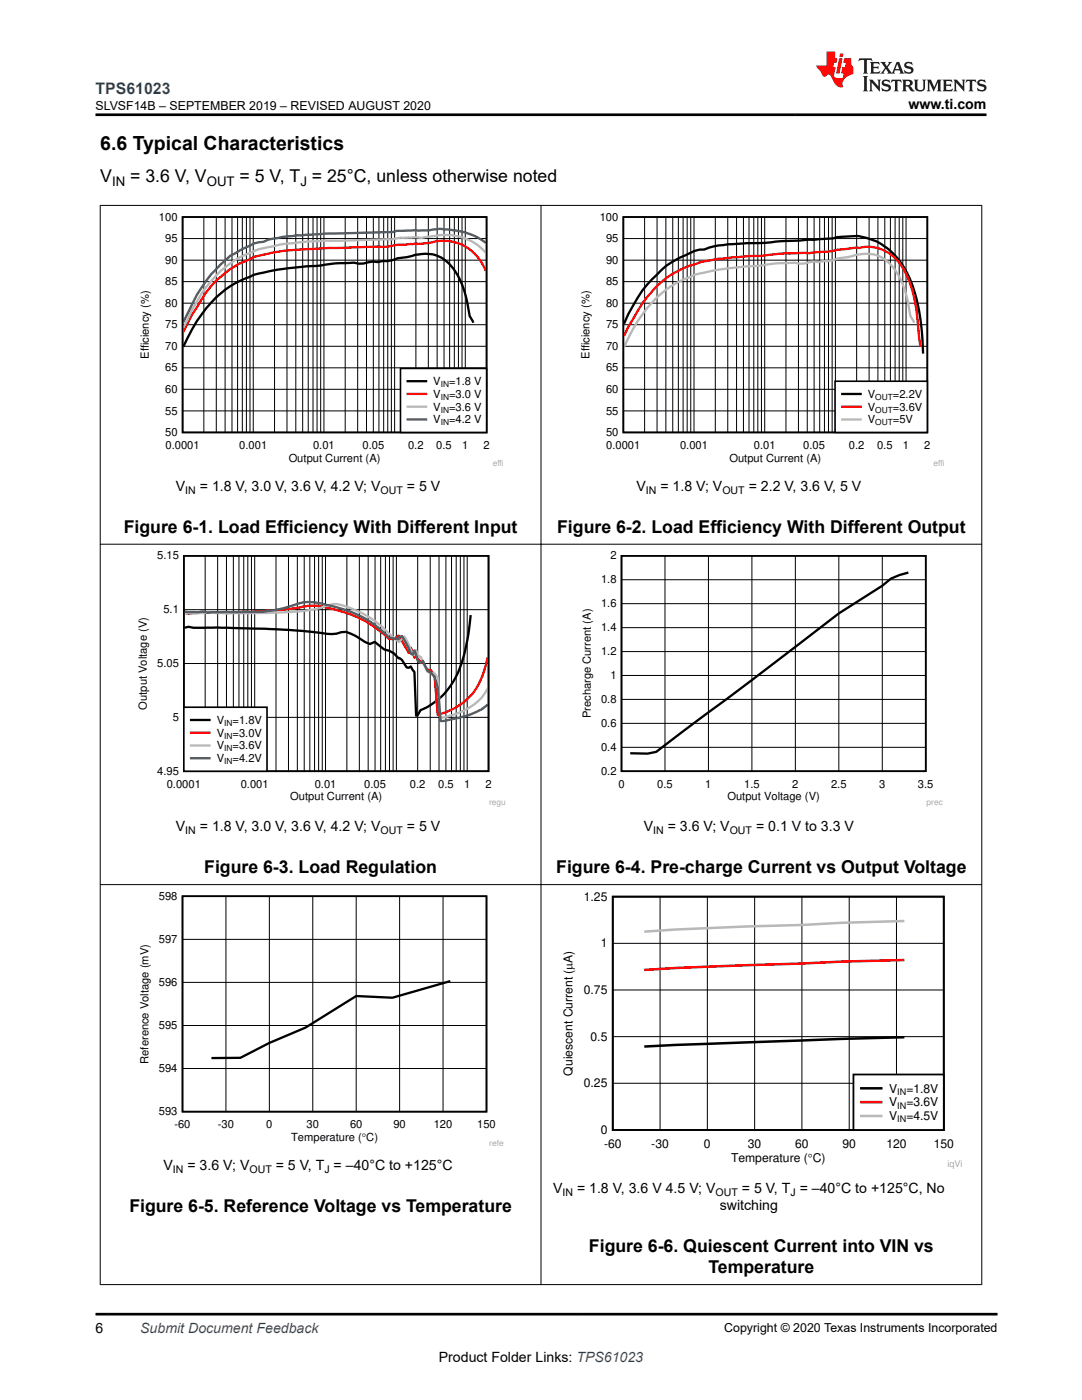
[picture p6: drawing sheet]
<svg xmlns="http://www.w3.org/2000/svg" width="216mm" height="279mm" viewBox="0 0 216 279" stroke-linecap="round" stroke-linejoin="round" font-family="sans-serif">
<path d="M36.4 43.3h60.7v43h-60.7z" fill="none" stroke="#000" stroke-width=".32"/>
<g fill="none" stroke="#000" stroke-width=".2">
<path d="M36.4 56.2h60.7M36.4 51.9h60.7M36.4 47.6h60.7M40.7 43.3v43M43.2 43.3v43M44.9 43.3v43M46.3 43.3v43M47.4 43.3v43M48.4 43.3v43M49.2 43.3v43M49.9 43.3v43M50.5 43.3v43"/>
<path d="M54.8 43.3v43M57.3 43.3v43M59 43.3v43M60.4 43.3v43M61.5 43.3v43M62.5 43.3v43M63.3 43.3v43M64 43.3v43M64.6 43.3v43M68.9 43.3v43M71.4 43.3v43M73.1 43.3v43"/>
<path d="M74.5 43.3v43M75.6 43.3v43M76.6 43.3v43M77.4 43.3v43M78.1 43.3v43M78.7 43.3v43M83 43.3v43M85.5 43.3v43M87.2 43.3v43M88.6 43.3v43M89.7 43.3v43M90.7 43.3v43"/>
<path d="M91.5 43.3v43M92.2 43.3v43M92.8 43.3v43M36.4 77.7h60.7M36.4 73.4h60.7M36.4 69.1h60.7M36.4 64.8h60.7M36.4 60.5h60.7M36.4 82h60.7"/>
</g>
<path d="M94.5 64.4l-.8-1.3a20 20 0 0 0-3.2-9.5 6.8 6.8 0 0 0-8.2-2.6l-3 .5a5.8 5.8 0 0 1-3 .6l-.9 .2-1-.1-1.9 .4a35.8 35.8 0 0 0-9.5 .5l-3.8 .3a46 46 0 0 0-8.5 1.4l-1 .5a18.8 18.8 0 0 0-9.5 7.5 34.8 34.8 0 0 0-3.6 6.4" fill="none" stroke="#000" stroke-width=".46"/>
<path d="M96.9 54.1a9.1 9.1 0 0 0-11.2-5.6l-6.5 .4a8.8 8.8 0 0 1-3.8 .3l-14.3 .5a41.7 41.7 0 0 0-10.4 1.6l-1 .5a19.8 19.8 0 0 0-10.4 9.6l-1 1.4-1.7 3.4" fill="none" stroke="#f00" stroke-width=".46"/>
<path d="M96.9 50.4l-1.3-1.3a11.2 11.2 0 0 0-9.2-2l-2.4 .4-1-.2-3.1 .1-1.7 .4-4.7 .1a182.9 182.9 0 0 0-16.2 .7l-2.8 .6a20.3 20.3 0 0 0-8.6 3.4 26.3 26.3 0 0 0-8.5 11.3l-.8 1.5" fill="none" stroke="#b8b8b8" stroke-width=".46"/>
<path d="M96.9 48.5l-1.3-1-1.3-.6a18.3 18.3 0 0 0-7.9-1.1l-2.8 .2-.6-.1-3.7 .2a6.3 6.3 0 0 1-3 .2l-2.8 .1a156.2 156.2 0 0 0-17.1 .9l-2.9 .5-.9 .5-1.9 .3-4.8 2.5a28.1 28.1 0 0 0-8.5 11.6l-.8 1.6" fill="none" stroke="#295c75" stroke-width=".46"/>
<path d="M79.9 73.5h17.2v12.8h-17.2z" fill-rule="evenodd" fill="#fff"/>
<path d="M124.4 43.3h60.6v43h-60.6zM79.9 73.5h17.2v12.8h-17.2z" fill="none" stroke="#000" stroke-width=".32"/>
<path d="M81.3 76.1h3.7M124.5 64.6a27.8 27.8 0 0 1 6.5-9.7 16.9 16.9 0 0 1 6.7-4.4l1.9-.7h.9a17.5 17.5 0 0 1 6.7-1.1l15.2-.8 3.8-.3 .9-.3 1.2-.1a11.9 11.9 0 0 1 12.3 6.6 31.6 31.6 0 0 1 3.5 13.9l.1 2.9" fill="none" stroke="#000" stroke-width=".46"/>
<path d="M81.3 78.6h3.7M124.5 67.1l.8-1.8 1-1.6a20.6 20.6 0 0 1 10.4-10.3 26.8 26.8 0 0 1 8.6-1.9l6.6-.4a49.8 49.8 0 0 1 9.5-.6l4.8-.4a39.3 39.3 0 0 1 8.1-.8 9.3 9.3 0 0 1 7 6.4 33.8 33.8 0 0 1 2.1 11.5l.3 2" fill="none" stroke="#f00" stroke-width=".46"/>
<path d="M182.4 64.4l-.7-1.3a20 20 0 0 0-3.3-9.5 6.8 6.8 0 0 0-8.1-2.6l-3 .5a5.8 5.8 0 0 1-3 .6l-1 .2-.9-.1-1.9 .4a35.8 35.8 0 0 0-9.5 .5l-3.8 .3a46 46 0 0 0-8.6 1.4l-.9 .5a18.8 18.8 0 0 0-9.5 7.5 34.8 34.8 0 0 0-3.7 6.4M81.3 81.2h3.7" fill="none" stroke="#b8b8b8" stroke-width=".46"/>
<path d="M81.3 83.7h3.7" fill="none" stroke="#295c75" stroke-width=".46"/>
<g fill="none" stroke="#000" stroke-width=".2">
<path d="M124.4 56.2h60.7M124.4 51.9h60.7M124.4 47.6h60.7M128.6 43.3v43M131.1 43.3v43M132.9 43.3v43M134.2 43.3v43M135.4 43.3v43M136.3 43.3v43M137.1 43.3v43M137.8 43.3v43M138.5 43.3v43"/>
<path d="M142.7 43.3v43M145.2 43.3v43M147 43.3v43M148.3 43.3v43M149.5 43.3v43M150.4 43.3v43M151.2 43.3v43M151.9 43.3v43M152.6 43.3v43M156.8 43.3v43M159.3 43.3v43M161.1 43.3v43"/>
<path d="M162.4 43.3v43M163.6 43.3v43M164.5 43.3v43M165.3 43.3v43M166 43.3v43M166.7 43.3v43M170.9 43.3v43M173.4 43.3v43M175.2 43.3v43M176.6 43.3v43M177.7 43.3v43M178.6 43.3v43"/>
<path d="M179.4 43.3v43M180.1 43.3v43M180.8 43.3v43M124.4 77.7h60.7M124.4 73.4h60.7M124.4 69.1h60.7M124.4 64.8h60.7M124.4 60.5h60.7M124.4 82h60.7"/>
</g>
<path d="M166.6 76.1h18.4v10.2h-18.4z" fill-rule="evenodd" fill="#fff"/>
<path d="M166.6 76.1h18.4v10.2h-18.4z" fill="none" stroke="#000" stroke-width=".32"/>
<path d="M168.1 78.6h3.6M93.9 122.8a31.4 31.4 0 0 1-3.4 13.1 13.3 13.3 0 0 1-6.6 5.8l-.6 1-.3 .1-.3-8.7-.7-1.1-.4 .3-.4-.1-1-1.5-.5-.4-.2 .1-.9-1-1-.5-.9-.3-1.9-1.5-1 .4-.9-.4a13.2 13.2 0 0 0-3.8-2l-1 .1a7.9 7.9 0 0 1-4.7 0 249.8 249.8 0 0 0-24.8-.9l-1-.2-.8 .2" fill="none" stroke="#000" stroke-width=".46"/>
<path d="M168.1 81.2h3.6M36.8 122.3l.8 .2 2.9-.3h1.9a132.2 132.2 0 0 0 17.1-.9 9.4 9.4 0 0 1 5.7 0 23.7 23.7 0 0 1 12.4 6.2l1 .1 .9-.8 2.1 3.5 .4-1.1 .7 2.1 .3-.2 .9 1 .5 .2 .9 1.3 .7 .2 .7 1.1 .6 7.8a12.6 12.6 0 0 0 9.6-9.8l.4-1.7" fill="none" stroke="#f00" stroke-width=".46"/>
<path d="M168.1 83.7h3.6M36.8 122.3h6.5a136.5 136.5 0 0 0 19.1-.6l1.9-.5a5.5 5.5 0 0 1 4.8-.2 19.9 19.9 0 0 1 8.5 5.5l2.1 1.6 1-1.1 1.6 3.5 .4 .2 .3-1 .3 1.1 .6 .3 1.4 2.9 .7 .4h.7l.6 .9 .6 8a14.1 14.1 0 0 0 8.3-4.3l1.1-1.6" fill="none" stroke="#b8b8b8" stroke-width=".46"/>
<path d="M36.7 110.9h60.8v43h-60.8z" fill="none" stroke="#000" stroke-width=".33"/>
<g fill="none" stroke="#000" stroke-width=".2">
<path d="M40.9 110.9v43M43.4 110.9v43M45.2 110.9v43M46.6 110.9v43M47.7 110.9v43M48.6 110.9v43M49.4 110.9v43M50.2 110.9v43M50.8 110.9v43M55.1 110.9v43M57.6 110.9v43M59.3 110.9v43"/>
<path d="M60.7 110.9v43M61.8 110.9v43M62.8 110.9v43M63.6 110.9v43M64.3 110.9v43M65 110.9v43M69.2 110.9v43M71.7 110.9v43M73.5 110.9v43M74.8 110.9v43M76 110.9v43M76.9 110.9v43"/>
<path d="M77.7 110.9v43M78.4 110.9v43M79.1 110.9v43M83.3 110.9v43M85.8 110.9v43M87.6 110.9v43M89 110.9v43M90.1 110.9v43M91 110.9v43M91.9 110.9v43M92.6 110.9v43M93.2 110.9v43"/>
<path d="M36.7 132.4h60.8M36.7 121.7h60.8M36.7 143.2h60.8"/>
</g>
<path d="M36.8 122.1l2.7 .1 1-.2 .9 .3 6.7-.1a31.5 31.5 0 0 0 12.4-2 20.4 20.4 0 0 1 7.6 1.3 20.3 20.3 0 0 1 9.5 5.7l1.9 .4 .2-.5 .5-.2 1 1.7 .8 1.9 .3 .1 .4-.8 .6 2.1 .6 .4 .5-.4 .9 1.9 .7 .5 .7 .8 .6 2.1 .6 6.7 3.6-.6 2.4-.7 2.1-.9 1.3-1.1" fill="none" stroke="#295c75" stroke-width=".46"/>
<path d="M36.7 141.1h16.6v12.8h-16.6z" fill-rule="evenodd" fill="#fff"/>
<path d="M36.7 141.1h16.6v12.8h-16.6z" fill="none" stroke="#000" stroke-width=".33"/>
<path d="M181.3 114.3l-1.8 .4-1.7 .8-1.8 1.4-8.6 5.5-17.4 13.3-19 14.3-1.8 .4-3.5-.1M38.1 143.7h3.7M89.9 195.8l-11.6 3.3-7.2-.3-10.1 6.3-7.3 3-5.7 3-5.8 .1" fill="none" stroke="#000" stroke-width=".46"/>
<path d="M38.1 146.2h3.7" fill="none" stroke="#f00" stroke-width=".46"/>
<path d="M38.1 148.8h3.7" fill="none" stroke="#b8b8b8" stroke-width=".46"/>
<path d="M38.1 151.3h3.7" fill="none" stroke="#295c75" stroke-width=".46"/>
<path d="M124 110.9h60.7v43h-60.7zM36.4 178.9h60.7v43h-60.7z" fill="none" stroke="#000" stroke-width=".32"/>
<g fill="none" stroke="#000" stroke-width=".2">
<path d="M124 115.7h60.7M132.7 110.9v43M141.4 110.9v43M150 110.9v43M158.7 110.9v43M167.4 110.9v43M176 110.9v43M124 139.6h60.7M124 134.8h60.7M124 130h60.7M124 125.3h60.7M124 120.5h60.7"/>
<path d="M124 149.1h60.7M124 144.4h60.7M45.1 178.9v43M53.7 178.9v43M62.4 178.9v43M71.1 178.9v43M79.7 178.9v43M88.4 178.9v43M131.7 178.9v46.6M141.1 178.9v46.6M150.6 178.9v46.6M160 178.9v46.6"/>
<path d="M169.5 178.9v46.6M178.9 178.9v46.6M36.4 196.1h60.7M36.4 187.5h60.7M122.3 197.6h66M122.3 188.3h66M36.4 213.2h60.7M36.4 204.7h60.7M122.3 216.2h66M122.3 206.9h66"/>
</g>
<path d="M122.3 178.9h66v46.6h-66z" fill="none" stroke="#000" stroke-width=".35"/>
<path d="M180.5 207l-12.6 .3-39.3 1.6" fill="none" stroke="#000" stroke-width=".5"/>
<path d="M180.5 191.6l-31.5 1-20.4 1" fill="none" stroke="#f00" stroke-width=".5"/>
<path d="M180.5 183.8l-12.6 .4-7.9 .4a708.2 708.2 0 0 0-31.4 1.3" fill="none" stroke="#b8b8b8" stroke-width=".5"/>
<path d="M170.3 214.4h18v11.1h-18z" fill-rule="evenodd" fill="#fff"/>
<path d="M170.3 214.4h18v11.1h-18z" fill="none" stroke="#000" stroke-width=".35"/>
<path d="M171.9 217.2h3.9" fill="none" stroke="#000" stroke-width=".5"/>
<path d="M171.9 220h3.9" fill="none" stroke="#f00" stroke-width=".5"/>
<path d="M171.9 222.7h3.9" fill="none" stroke="#b8b8b8" stroke-width=".5"/>
<path d="M19.9 41h176.1M20 40.9v215.5M107.9 40.9v215.5M195.9 40.9v215.5M19.9 108.6h176.1M19.9 176.5h176.1M19.9 256.4h176.1" fill="none" stroke="#000" stroke-width=".2"/>
<path d="M171.5 11.6l-.2 .6 .5-.2h.6v.1v2.2l-.2 .4h1l-.2-.4v-2.2v-.1h.5l.6 .2-.2-.6zM173.6 12.4l.2 .3v1.6l-.2 .4h1.9l.1-.6a1.08 1.08 0 0 1-1.3 .2v-.7h.6l.4 .2v-.7l-.4 .2h-.6v-.5l.2-.2a1 1 0 0 1 1 .3l-.1-.5zM175.7 12.4l.9 1.1-1 1.2h.9l-.2-.2 .5-.8 .4 .8-.2 .2h1.6l-.2-.2 .2-.5h.9l.1 .5-.1 .2h.9l-.2-.4-.8-1.9h-.5l-.9 2.1-.9-1.1 .9-1h-.8l.2 .2-.4 .6-.4-.6 .2-.2zM179 12.8l.4 1h-.7zM180.7 12.5a.65 .65 0 0 0-.2 .7 .65 .65 0 0 0 .6 .5l.6 .1 .1 .3a.79 .79 0 0 1-.7 .4 .79 .79 0 0 1-.7-.5l.1 .7 .2-.1a.93 .93 0 0 0 1.1 0 .93 .93 0 0 0 .4-.9 1.46 1.46 0 0 0-1.2-.6l-.1-.3a1.09 1.09 0 0 1 1.2 .2l-.2-.6-.1 .1-.5-.2zM172.2 15.2l.2 .4v2.2l-.2 .4h1l-.2-.4v-2.2l.2-.4zM173.4 15.9l.2 .4v1.5l-.2 .4h.8l-.3-.4 .1-1.3 1.6 1.8v-2l.2-.4h-.7l.1 .2 .1 1.1-1.2-1.3zM176.2 16a.65 .65 0 0 0-.2 .8 .65 .65 0 0 0 .6 .4l.6 .2 .1 .2a.79 .79 0 0 1-.7 .4 .79 .79 0 0 1-.7-.5l.1 .7 .2-.1a.93 .93 0 0 0 1.1 .1 .93 .93 0 0 0 .4-1 1.46 1.46 0 0 0-1.2-.5l-.1-.4a1.09 1.09 0 0 1 1.2 .2l-.1-.6-.2 .1-.5-.1zM177.9 15.9l-.1 .6a.63 .63 0 0 1 .8-.3v1.6l-.3 .4h1l-.2-.4v-1.6a.66 .66 0 0 1 .8 .3l-.1-.6zM180 15.9l.2 .4v1.5l-.2 .4h1l-.2-.2-.1-.7h.5l.1 .2a.79 .79 0 0 0 1.2 .6l-1-.9a.61 .61 0 0 0 .6-.6 .61 .61 0 0 0-.5-.7zM180.8 16.2h.1a.47 .47 0 0 1 .5 .1 .47 .47 0 0 1 .1 .5l-.1 .1-.7 .1zM182.3 15.9l.2 .2a2.27 2.27 0 0 0 .4 2 1.04 1.04 0 0 0 1.7-.7v-1.3l.2-.2h-.8l.2 .4v1.1a.6 .6 0 0 1-.6 .6 .6 .6 0 0 1-.6-.6v-1.1l.3-.4zM184.9 15.9l.2 .4v1.5l-.2 .4h.8l-.3-.4v-1.4l.9 1.9 .9-1.9v1.4l-.3 .4h1l-.2-.4v-1.5l.2-.4h-.8l-.7 1.5-.6-1.5zM188.1 15.9l.2 .4v1.5l-.2 .4h1.9l.1-.6a1.09 1.09 0 0 1-1.3 .2v-.7h.6l.4 .2v-.6l-.4 .2h-.6v-.6l.2-.1a1.01 1.01 0 0 1 1 .3l-.1-.6zM190.2 15.9l.3 .4v1.5l-.3 .4h.8l-.2-.4v-1.3l1.6 1.8v-2l.2-.4h-.7l.2 .2v1.1l-1.2-1.3zM192.8 15.9l-.1 .6a.63 .63 0 0 1 .8-.3v1.6l-.3 .4h1l-.2-.4v-1.6a.66 .66 0 0 1 .8 .3l-.1-.6zM195.2 16a.65 .65 0 0 0-.2 .8 .65 .65 0 0 0 .6 .4l.6 .2 .2 .2a.79 .79 0 0 1-.7 .4 .79 .79 0 0 1-.7-.5l.1 .7 .2-.1a.93 .93 0 0 0 1 .1 .93 .93 0 0 0 .5-1 1.46 1.46 0 0 0-1.3-.5v-.4a1.09 1.09 0 0 1 1.2 .2l-.2-.6-.2 .1-.5-.1z" fill="#231f20"/>
<path d="M164.9 10.3v2.7h-2l.1 .4 .8 1a.95 .95 0 0 0 1 .9 .59 .59 0 0 1 .5-.4 .59 .59 0 0 1 .5 .3l.4 .8a1.59 1.59 0 0 0 2.1 1.4 1.61 1.61 0 0 1 1-2.3l1-.3-.1-1.5a1.59 1.59 0 0 1-.3-1.7h-1.5l-.2 .9h.6l-.2 .9h-.5l-.2 .9v.3l.4 .1-.1 .9h-.7a.73 .73 0 0 1-1-.7l.3-1.5h-.5l.1-.9h.5l.2-.9h-.5v-1.3zM167.4 11.6l-.6 3.1h.7l.6-3.1zM167.6 10.7l-.1 .6h.7l.1-.6z" fill="#ed1c24"/>
<path d="M19 22.9h177.8M19 262.3h180" fill="none" stroke="#000" stroke-width=".53"/>
<text font-size="3.9" x="20" y="29.9">6.6 Typical Characteristics</text>
<g font-size="3.5">
<text x="20" y="36.4">V</text>
<text x="26" y="36.4">= 3.6 V, V</text>
<text x="47.8" y="36.4">= 5 V, T = 25°C, unless otherwise noted</text>
<text x="24.7" y="106.4">Figure 6-1. Load Efficiency With Different Input</text>
<text x="111.2" y="106.4">Figure 6-2. Load Efficiency With Different Output</text>
<text x="40.8" y="174.3">Figure 6-3. Load Regulation</text>
<text x="111" y="174.3">Figure 6-4. Pre-charge Current vs Output Voltage</text>
<text x="25.8" y="241.9">Figure 6-5. Reference Voltage vs Temperature</text>
<text x="117.5" y="249.9">Figure 6-6. Quiescent Current into VIN vs</text>
<text x="141.4" y="254.2">Temperature</text>
</g>
<text font-size="3.2" fill="#00f" x="19" y="18.7">TPS61023</text>
<g font-size="2.8">
<text x="181.3" y="21.8">www.ti.com</text>
<text x="35.1" y="98">V</text>
<text x="39.9" y="98">= 1.8 V, 3.0 V, 3.6 V, 4.2 V; V</text>
<text x="81.2" y="98">= 5 V</text>
<text x="127" y="98">V</text>
<text x="131.8" y="98">= 1.8 V; V</text>
<text x="149.4" y="98">= 2.2 V, 3.6 V, 5 V</text>
<text x="35.1" y="165.9">V</text>
<text x="39.9" y="165.9">= 1.8 V, 3.0 V, 3.6 V, 4.2 V; V</text>
<text x="81.2" y="165.9">= 5 V</text>
<text x="128.5" y="165.9">V</text>
<text x="133.2" y="165.9">= 3.6 V; V</text>
<text x="150.9" y="165.9">= 0.1 V to 3.3 V</text>
<text x="32.6" y="233.5">V</text>
<text x="37.4" y="233.5">= 3.6 V; V</text>
<text x="55" y="233.5">= 5 V, T = –40°C to +125°C</text>
<text x="110.4" y="238.1">V</text>
<text x="115.1" y="238.1">= 1.8 V, 3.6 V 4.5 V; V</text>
<text x="148" y="238.1">= 5 V, T = –40°C to +125°C, No</text>
<text x="143.6" y="241.5">switching</text>
<text x="19" y="266.1">6</text>
<text x="87.6" y="271.7">Product Folder Links: TPS61023</text>
</g>
<text font-size="2.8" fill="#00f" x="28" y="266.1">Submit Document Feedback</text>
<g font-size="2.6">
<text x="22.4" y="37.1">IN</text>
<text x="41.2" y="37.1">OUT</text>
<text x="59.9" y="37.1">J</text>
</g>
<g font-size="2.5">
<text x="19" y="21.9">SLVSF14B – SEPTEMBER 2019 – REVISED AUGUST 2020</text>
<text x="144.5" y="265.8">Copyright © 2020 Texas Instruments Incorporated</text>
</g>
<g font-size="2.4">
<text x="116.5" y="179.7">1.25</text>
<text x="119.9" y="189.1">1</text>
<text x="116.5" y="198.4">0.75</text>
<text x="117.8" y="207.7">0.5</text>
<text x="114.2" y="214.6" transform="rotate(-90 114.2 214.6)">Quiescent Current (PA)</text>
<text x="116.5" y="217">0.25</text>
<text x="177.4" y="218.1">V</text>
<text x="177.4" y="220.8">V</text>
<text x="180.9" y="218.1">=1.8V</text>
<text x="180.9" y="220.8">=3.6V</text>
<text x="119.9" y="226.3">0</text>
<text x="177.4" y="223.6">V</text>
<text x="180.9" y="223.6">=4.5V</text>
<text x="120.5" y="229.1">-60</text>
<text x="130" y="229.1">-30</text>
<text x="140.5" y="229.1">0</text>
<text x="145.9" y="231.8">Temperature (qC)</text>
<text x="149.2" y="229.1">30</text>
<text x="158.7" y="229.1">60</text>
<text x="168.1" y="229.1">90</text>
<text x="176.9" y="229.1">120</text>
<text x="186.3" y="229.1">150</text>
</g>
<g font-size="2.2">
<text x="31.7" y="44">100</text>
<text x="119.7" y="44">100</text>
<text x="33" y="52.7">90</text>
<text x="33" y="48.3">95</text>
<text x="120.9" y="52.7">90</text>
<text x="120.9" y="48.3">95</text>
<text x="33" y="56.9">85</text>
<text x="120.9" y="56.9">85</text>
<text x="33" y="65.5">75</text>
<text x="33" y="61.2">80</text>
<text x="120.9" y="65.5">75</text>
<text x="120.9" y="61.2">80</text>
<text x="29.7" y="71.6" transform="rotate(-90 29.7 71.6)">Efficiency (%)</text>
<text x="33" y="69.8">70</text>
<text x="117.6" y="71.6" transform="rotate(-90 117.6 71.6)">Efficiency (%)</text>
<text x="120.9" y="69.8">70</text>
<text x="33" y="74.1">65</text>
<text x="86.5" y="76.9">V</text>
<text x="89.6" y="76.9">=1.8 V</text>
<text x="120.9" y="74.1">65</text>
<text x="33" y="82.7">55</text>
<text x="33" y="78.4">60</text>
<text x="86.5" y="79.4">V</text>
<text x="86.5" y="82">V</text>
<text x="89.6" y="79.4">=3.0 V</text>
<text x="89.6" y="82">=3.6 V</text>
<text x="120.9" y="82.7">55</text>
<text x="120.9" y="78.4">60</text>
<text x="173.2" y="79.4">V</text>
<text x="173.2" y="82">V</text>
<text x="178.2" y="79.4">=2.2V</text>
<text x="178.2" y="82">=3.6V</text>
<text x="33" y="87">50</text>
<text x="33" y="89.6">0.0001</text>
<text x="47.7" y="89.6">0.001</text>
<text x="62.5" y="89.6">0.01</text>
<text x="72.3" y="89.6">0.05</text>
<text x="81.4" y="89.6">0.2</text>
<text x="86.5" y="84.5">V</text>
<text x="87" y="89.6">0.5</text>
<text x="89.6" y="84.5">=4.2 V</text>
<text x="92.2" y="89.6">1</text>
<text x="96.5" y="89.6">2</text>
<text x="120.9" y="87">50</text>
<text x="121" y="89.6">0.0001</text>
<text x="135.7" y="89.6">0.001</text>
<text x="150.4" y="89.6">0.01</text>
<text x="160.3" y="89.6">0.05</text>
<text x="169.4" y="89.6">0.2</text>
<text x="173.2" y="84.5">V</text>
<text x="175" y="89.6">0.5</text>
<text x="178.2" y="84.5">=5V</text>
<text x="180.2" y="89.6">1</text>
<text x="184.4" y="89.6">2</text>
<text x="57.6" y="92.1">Output Current (A)</text>
<text x="145.6" y="92.1">Output Current (A)</text>
<text x="31.4" y="111.7">5.15</text>
<text x="121.8" y="111.7">2</text>
<text x="119.9" y="116.4">1.8</text>
<text x="32.6" y="122.4">5.1</text>
<text x="119.9" y="126">1.4</text>
<text x="119.9" y="121.2">1.6</text>
<text x="119.9" y="130.8">1.2</text>
<text x="31.4" y="133.2">5.05</text>
<text x="121.8" y="135.5">1</text>
<text x="29.3" y="141.6" transform="rotate(-90 29.3 141.6)">Output Voltage (V)</text>
<text x="34.5" y="143.9">5</text>
<text x="117.9" y="143.4" transform="rotate(-90 117.9 143.4)">Precharge Current (A)</text>
<text x="119.9" y="140.3">0.8</text>
<text x="43.2" y="144.5">V</text>
<text x="43.2" y="147">V</text>
<text x="43.2" y="149.6">V</text>
<text x="46.4" y="144.5">=1.8V</text>
<text x="46.4" y="147">=3.0V</text>
<text x="46.4" y="149.6">=3.6V</text>
<text x="119.9" y="149.9">0.4</text>
<text x="119.9" y="145.1">0.6</text>
<text x="31.4" y="154.6">4.95</text>
<text x="43.2" y="152.1">V</text>
<text x="46.4" y="152.1">=4.2V</text>
<text x="119.9" y="154.6">0.2</text>
<text x="33.3" y="157.2">0.0001</text>
<text x="48" y="157.2">0.001</text>
<text x="57.9" y="159.7">Output Current (A)</text>
<text x="62.8" y="157.2">0.01</text>
<text x="72.7" y="157.2">0.05</text>
<text x="81.8" y="157.2">0.2</text>
<text x="87.4" y="157.2">0.5</text>
<text x="92.6" y="157.2">1</text>
<text x="96.9" y="157.2">2</text>
<text x="123.4" y="157.2">0</text>
<text x="131.1" y="157.2">0.5</text>
<text x="140.7" y="157.2">1</text>
<text x="145.1" y="159.7">Output Voltage (V)</text>
<text x="148.5" y="157.2">1.5</text>
<text x="158.1" y="157.2">2</text>
<text x="165.8" y="157.2">2.5</text>
<text x="175.4" y="157.2">3</text>
<text x="183.2" y="157.2">3.5</text>
<text x="31.7" y="179.6">598</text>
<text x="31.7" y="188.2">597</text>
<text x="31.7" y="196.8">596</text>
<text x="31.7" y="205.4">595</text>
<text x="29.7" y="212.3" transform="rotate(-90 29.7 212.3)">Reference Voltage (mV)</text>
<text x="31.7" y="214">594</text>
<text x="31.7" y="222.6">593</text>
<text x="34.8" y="225.1">-60</text>
<text x="43.5" y="225.1">-30</text>
<text x="53.1" y="225.1">0</text>
<text x="58.1" y="227.7">Temperature (qC)</text>
<text x="61.2" y="225.1">30</text>
<text x="69.8" y="225.1">60</text>
<text x="78.5" y="225.1">90</text>
<text x="86.5" y="225.1">120</text>
<text x="95.2" y="225.1">150</text>
</g>
<g font-size="2.1">
<text x="37" y="98.5">IN</text>
<text x="75.9" y="98.5">OUT</text>
<text x="128.9" y="98.5">IN</text>
<text x="144.1" y="98.5">OUT</text>
<text x="37" y="166.5">IN</text>
<text x="75.9" y="166.5">OUT</text>
<text x="130.3" y="166.5">IN</text>
<text x="145.6" y="166.5">OUT</text>
<text x="34.5" y="234.1">IN</text>
<text x="49.8" y="234.1">OUT</text>
<text x="64.7" y="234.1">J</text>
<text x="112.2" y="238.7">IN</text>
<text x="142.8" y="238.7">OUT</text>
<text x="157.7" y="238.7">J</text>
</g>
<g font-size="1.8">
<text x="179" y="218.5">IN</text>
<text x="179" y="221.2">IN</text>
<text x="179" y="224">IN</text>
</g>
<text font-size="1.8" fill="#a8a8a8" x="189" y="232.9">iqVi</text>
<g font-size="1.7">
<text x="87.9" y="77.2">IN</text>
<text x="87.9" y="79.8">IN</text>
<text x="87.9" y="82.3">IN</text>
<text x="174.7" y="79.8">OUT</text>
<text x="174.7" y="82.3">OUT</text>
<text x="87.9" y="84.9">IN</text>
<text x="174.7" y="84.9">OUT</text>
<text x="44.7" y="144.9">IN</text>
<text x="44.7" y="147.4">IN</text>
<text x="44.7" y="150">IN</text>
<text x="44.7" y="152.5">IN</text>
</g>
<g font-size="1.7" fill="#a8a8a8">
<text x="98.3" y="93.1">effi</text>
<text x="186.3" y="93.1">effi</text>
<text x="97.6" y="160.7">regu</text>
<text x="184.9" y="160.7">prec</text>
<text x="97.6" y="228.6">refe</text>
</g>
</svg>
